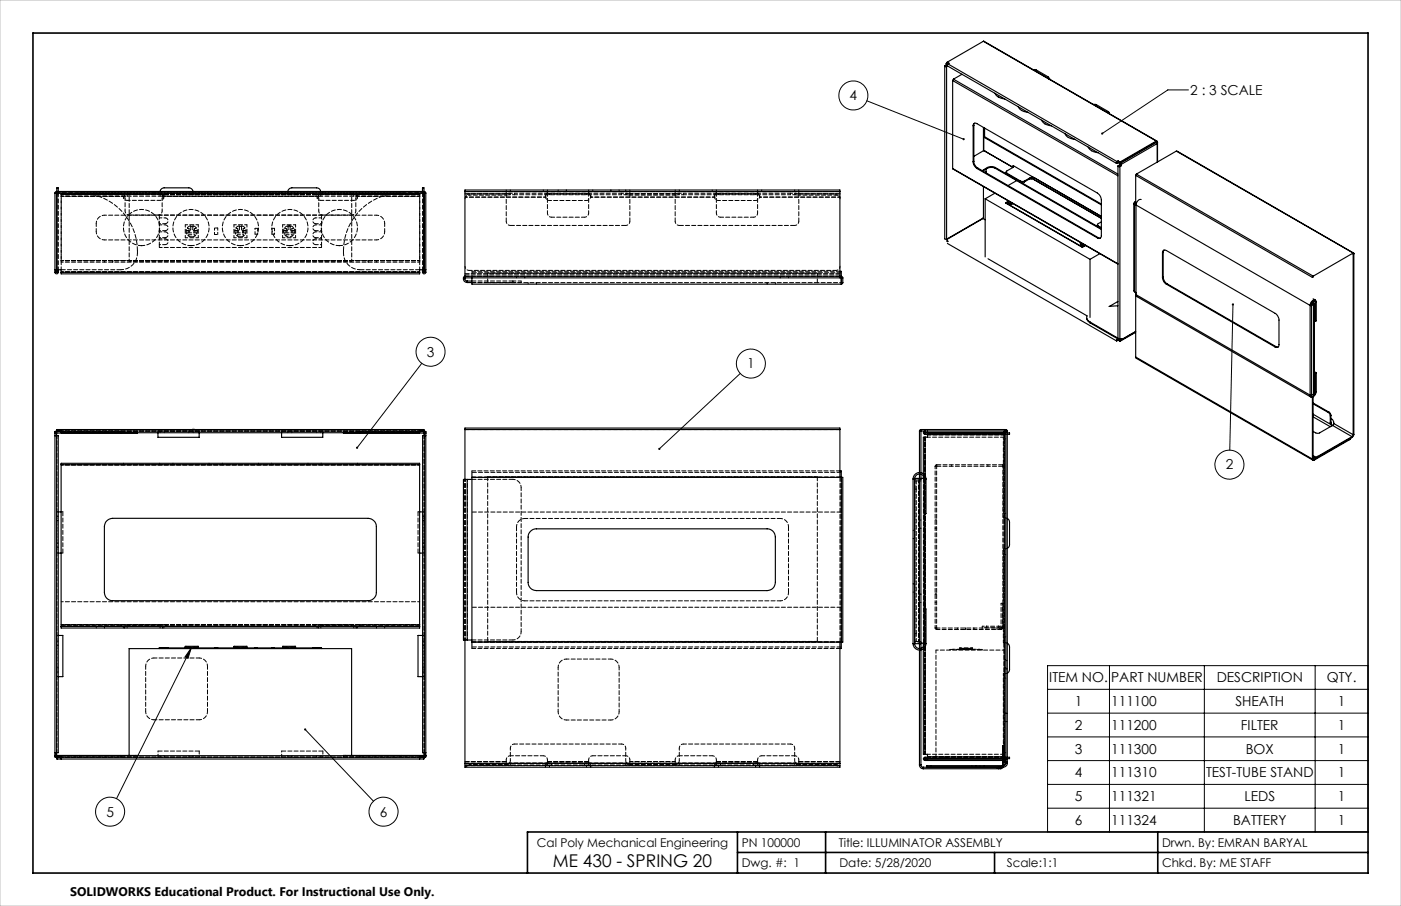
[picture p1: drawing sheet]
<svg xmlns="http://www.w3.org/2000/svg" width="432mm" height="279mm" viewBox="0 0 432 279" stroke-linecap="round" stroke-linejoin="round" font-family="sans-serif">
<g fill="none" stroke="#000" stroke-width=".31">
<path d="M267.2 31.1l29.8 11.8M366.3 27.7h-6.4l-20.2 13.5M380 93.9l-1 44.9M130 112l-19.9 26.1M228.1 115.2l-24.9 23.2M58.9 199.8l-.9 3.2-1-.4zM58.9 199.8l-23 46.5M322.9 205.3h98.7v51.2h-98.7zM322.9 212.6h98.7M322.9 219.9h98.7M341.9 205.3v51.2M371.2 205.3v51.2"/>
<path d="M405.3 205.3v51.2M94.1 225l21 22.1M322.9 227.3h98.7M322.9 234.6h98.7M322.9 241.9h98.7M322.9 249.2h98.7"/>
<circle cx="263" cy="29.4" r="4.5"/>
<circle cx="132.7" cy="108.5" r="4.5"/>
<circle cx="231.4" cy="112.1" r="4.5"/>
<circle cx="378.9" cy="143.3" r="4.5"/>
<circle cx="33.9" cy="250.3" r="4.5"/>
<circle cx="118.2" cy="250.3" r="4.5"/>
</g>
<path d="M0 0h431.8v279.4h-431.8zM59.1 132.5h1M59.3 132.1l.7 .7M59.6 131.9v1.1M60 132.1l-.7 .7" fill="none" stroke="#c0c0c0" stroke-width=".31"/>
<path d="M10.2 10.2h411.4v259h-411.4zM227.3 256.6v12.6M254.5 256.6v12.6M356.8 256.6v12.6M421.6 256.6h-259v12.6M227.3 262.9h194.3M306.5 262.9v6.3" fill="none" stroke="#000" stroke-width=".5"/>
<path d="M339.4 41v.4l.3-.2-.3 .2a.34 .34 0 0 0 .5 0 .34 .34 0 0 0 0-.5 .34 .34 0 0 0-.5 .1zM296.8 42.7v.5l.5-.1-.3-.2 .3 .1-.1-.3zM379.8 93.6a.33 .33 0 0 0 0 .6 .33 .33 0 0 0 .5-.2 .33 .33 0 0 0-.3-.4v.3v-.3zM203 138.1v.6l.2-.3-.2 .3a.35 .35 0 0 0 .4 0 .35 .35 0 0 0 .1-.5 .35 .35 0 0 0-.5-.1zM109.8 137.8l.1 .6 .2-.3-.2 .3a.34 .34 0 0 0 .4-.1 .34 .34 0 0 0 0-.5 .34 .34 0 0 0-.5 0zM93.8 224.8a.34 .34 0 0 0 .2 .5 .34 .34 0 0 0 .4-.4 .34 .34 0 0 0-.5-.3l.2 .4zM58.9 199.8l-.9 3.2-1-.4z" fill="#000"/>
<g fill="none" stroke="#000" stroke-width=".35">
<path d="M291.6 19.6l.3 .2M291.6 19.6v.4M291.9 19.5l-.3 .1M291.9 19.7v.1M291.9 19.5l.3 .2M291.9 19.5v.7M291.9 19.7l.1 .1M291.9 19.3l-.2 .2M291.9 19.2l.6 .3-.3 .2M291.9 19.2v.2M291.9 19.4l.4 .2M292 19.4l-.1 .1"/>
<path d="M292.2 19.7l-.2 .6M292.2 19.7l52 30.1M303.1 12.7l53.5 30.8M303.1 12.7l-11.2 6.5M303.1 12.7l53.3 30.8M291.2 20.4v53.3l.5 .1M291.3 20.2v.3h.4M291.3 20.2l.2 .2M291.5 20.4h.1M291.5 20.4l.2 .1M291.6 20l.3 .2M291.6 20l-.3 .2"/>
<path d="M291.7 20.5v53.3M291.9 20.2l-.4 .2M292 20.3l52.1 30.1M292.1 20.4l-.4 .1M293.6 24.8v27.2M293.6 24.8l51 29.4M293.9 24.4l-.3 .4M293.9 24.4l50.7 29.3M296.5 22.9l-2.6 1.5M299.9 38.8a.7 .7 0 0 1 .4-.8 .7 .7 0 0 1 .8 .1l37.1 21.4a2.75 2.75 0 0 1 1.2 2.1v11.1a.72 .72 0 0 1-.3 .8 .72 .72 0 0 1-.9-.1M299.9 38.8v11.1M300.1 38.7l-.2 .1"/>
<path d="M300.1 38.7v11M300.4 38l-.3 .7M303.1 39.3v7.2M303.5 39.5v2.7M306.7 28.8a3.3 3.3 0 0 0 3 1.7M313.8 32.9a3.4 3.4 0 0 0 3.1 1.8M318.4 21.5h.9l3.7 2.2 .3 .2-.2 .3M321 37.1l.2 .4a3.6 3.6 0 0 0 2.9 1.3M323.3 24.3h.1M323.3 24v.3M337 32.2h.9l3.7 2.2 .2 .2-.1 .4M341.8 34.7v.3"/>
<path d="M16.9 59.5v24.5M16.9 59.5h114.3M17.4 59.5h.2M17.4 59.5h.1M17.4 59.1l.2 .4M17.4 59.1l-.5 .4M17.4 59.1v24.9M17.4 59.1h113.4M17.5 59.5h.1M17.5 59.1v-1.2h.5v1.2M17.6 59.5v23.7M49.3 59.1a1.36 1.36 0 0 1 1.3-1.2h7.6a1.28 1.28 0 0 1 1.3 1.2"/>
<path d="M88.7 59.1a1.36 1.36 0 0 1 1.3-1.2h7.6a1.28 1.28 0 0 1 1.2 1.2M130.2 59.1v-1.2h.5v1.2M130.6 59.5h.2M130.6 59.5v23.7M130.7 59.5h.1M130.8 59.1l-.2 .4M130.8 59.1l.4 .4M130.8 59.5h.1M130.8 59.1v24.9M131.2 59.5v24.5M143.3 59.1v-.5h115.6v.5M143.3 59.1v26.1"/>
<path d="M143.3 59.1h115.6M258.9 59.1v26.1M293.6 52l51 29.5M293.6 52l51 29.4M299.9 49.9a2.59 2.59 0 0 0 1.2 2.1M300.1 49.7a2.61 2.61 0 0 0 1.2 2.1M300.1 49.7l-.2 .2M301.1 52l37.1 21.4M301.3 51.8l-.2 .2M301.3 51.8l37.2 21.5M303.1 57.5v9.7l-11.4 6.6M303.1 52.4l-.3 .3"/>
<path d="M303.1 52.4v.2M303.1 52.6l-.2 .1M303.2 46.4h.1M303.2 46.4l-3.1 1.8M303.2 42.3l36.2 20.9M303.2 42.3v4.1M303.2 42.3l.2-.1 36 20.7M303.2 46.4l9 5.2M303.9 52.8l-.2 .4M303.9 52.1v1.2M304.3 51.6a2.69 2.69 0 0 1 2.4 0M304.3 51.9a2.69 2.69 0 0 1 2.4 0"/>
<path d="M304.3 51.6l-1.2 .8M304.3 51.6v.3M304.3 51.9l-1.2 .7M306.6 59.6l-3 1.7M306.7 51.6l32.7 18.9M306.7 51.6v.3M306.7 51.9l32.7 18.9M310.1 53.1l.2 .6v-.3M310.3 53.4a.38 .38 0 0 1-.2-.3 .38 .38 0 0 1 .2-.4l1.9-1.1v-.6l6.4 3.8M310.3 53.4l4.2 2.4M313.3 55.7l-2.6 1.5M314.5 55.8h1.2"/>
<path d="M314.5 55.8a.79 .79 0 0 0 1.2 .3M315.7 55.8v.3M317.5 54.8l-1.8 1M317.5 54.8v.2M317.5 55l-1.8 1.1M317.9 55l-.1 .2h-.5M317.9 54.9v.1M317.9 55l21.5 12.3M318.6 54.8h-1.1M318.6 55h-1.1M318.6 54.8h.1M318.6 54.8v.2"/>
<path d="M318.7 54.8l.2 .1-.3 .1M318.7 54.8l20.7 11.9M328.2 41.2a3.3 3.3 0 0 0 3.1 1.8M335.4 45.4l1 1.1 2 .6M344.2 49.8l-.2 .3 .2 .2M344.2 50.1h.1M344.2 49.8v.5M344.5 49.9l.8 .4M344.6 51.2v53.3l.6 .1M344.6 50.2l.7 .4M344.6 49.6l.6 .4M344.6 49.6l-.4 .2"/>
<path d="M344.6 49.6v.2M344.6 49.8l.6 .4M344.6 49.8l-.4 .3M344.7 51.1v.3h.5M344.7 51.1l.5 .3M344.9 51.2h.1M344.9 50l-.7 .3M345.2 51.4v53.2M345.2 50v.2M345.3 50.3l.2 .4M345.3 51l-.4 .2M345.3 50.6h.1"/>
<path d="M345.3 50.6l.2 .1M345.3 50.3v.7M345.3 51l.2 .2M345.3 50.7l-.6 .4M345.5 50.7v.5M345.5 51.2l-.3 .2M350 54.1l54.5 31.4M350 54.1v8.9M350.2 53.7l-.2 .4M350.2 53.7l12.3-7.1 54.6 31.4M350.2 53.7l54.5 31.5M356.3 43.8l.1 .1"/>
<path d="M356.4 43.5l.3 .2M356.4 43.7v.1M356.4 43.5l-11.2 6.5M356.4 43.5v.2M356.4 43.7l-11.2 6.5M356.4 43.9h.1M356.4 43.9l.3 .4-11.2 6.4M356.4 43.8v.1M356.4 43.9l-11.1 6.4M356.4 43.9l.3 .1M356.7 43.7v.3M356.7 43.7l-.3 .1"/>
<path d="M356.7 44v6M356.8 43.9v6.1M362.7 46.6l54.5 31.4M291.7 73.8h.2M291.9 73.7v.1M291.9 74.2l.4 .2M291.9 74.2l.2 .4M292 75.1l52.2 30M292 74.2h-.1M303 67.4l-11.1 6.4M303 67.2l.6 .6M303.6 61.3l32.4 18.7"/>
<path d="M303.6 61.3v17.9M304.5 79.8l30.5 17.7a1.47 1.47 0 0 0 1 1.8M310 62.5l23.6 13.8M310 62.5l23.6 13.7M310.4 62.3l-.4 .2M310.4 62.3l.9 .5M310.4 62.3h.1M310.9 62l-.5 .3M311.3 62.8h.1M312.2 62.8h-.9M333 75.2h.1M333 75.2l.2 .2"/>
<path d="M333.2 75.4h.1M333.2 75.4l.8 .5M333.2 74.9l-.2 .3 .2 .2M333.6 76.2v.1M334 75.9h.1M334 75.9l-.4 .3M334.5 75.6l-.5 .3M334.6 75.7l-1 .6M336 80v17.9M338.2 69.3l.3 .6M338.5 73.3l.7 .1M338.5 73.3l-.3 .1"/>
<path d="M338.5 69.7l.9 .5M338.5 69.7v.2M338.5 69.9l.9 .5M338.9 78.2l-2.9 1.8M339.4 68.4l-.9 .6a.38 .38 0 0 0-.3 .3 .38 .38 0 0 0 .3 .4M349.5 62.7v27.1l.2 .2M349.7 62.4l-.2 .2 .2 .4M349.7 63v27M349.7 63l.4 .3M349.7 62.4l.2 .1M349.8 62.3l-.1 .1M349.8 62.3l.2 .1"/>
<path d="M349.9 62.5v.4M349.9 62.9l-.2 .1M349.9 62.9l.2 .1M350 62.4h.1M350 62.4l-.1 .1M350 62.4v.6M350 62.3h-.2M350.1 63.2l53.7 31M350.1 63.2v27.7M351.7 61.5a1.62 1.62 0 0 0-1.6 1.7M358.3 78a.74 .74 0 0 1 .3-.8 .74 .74 0 0 1 .9 .1l33.5 19.3a2.61 2.61 0 0 1 1.2 2.1v7.6a.74 .74 0 0 1-.4 .8 .74 .74 0 0 1-.8-.1M358.3 78v7.5"/>
<path d="M358.5 77.8l-.2 .2M358.5 77.8v7.6M358.7 77.1l-.2 .7M417.1 78l.2 .2M417.1 78.3h.1M417.1 78l-12.4 7.2M417.1 78v56.1M417.3 78.2l-.2 .1M417.3 78.2v55.7M16.9 83.2h1.9v.8M16.9 84a.51 .51 0 0 0 .5 .5 .51 .51 0 0 0 .6-.5M16.9 84h.5"/>
<path d="M17.4 84h.1M17.5 84h.5M17.5 83.2v.8M18 83.2v.8M18.8 84v.5h110.5v-.5M18.8 84h110.5M130.2 84a.51 .51 0 0 0 .5 .5 .51 .51 0 0 0 .5-.5M130.2 83.2v.8M130.2 84h.5M130.7 84h.1M130.7 83.2v.8M130.8 84h.4"/>
<path d="M131.2 83.2h-1.9v.8M142.8 85.9a1.15 1.15 0 0 0 1.2 1.2M142.8 85.7v.2M142.8 85.7h.5M142.8 85.9h.5M143.3 85.2v.5M143.3 85.9l.1 .5 .6 .3M143.3 85.2l-.5 .5M143.3 85.7h.1M143.3 85.7v.2M143.3 85.2h115.6M144 86.7v.4"/>
<path d="M144 87.1h1.5M144 86.7h1.5M145.5 85.7v1.9h113.8M258.9 85.2v.5h-115.6M258.9 83.7h.4v3.9M259.3 87.2h.1M259.3 85.2l.5 .5M259.3 85.7h.1M259.3 85.7v1.5M259.3 87.2h.5M259.3 85.7h.5M259.8 87.2l-.5 .4"/>
<path d="M259.8 85.7v1.5M334.9 98.2l.3 .7 .8 .7M336 99.3v.3M336 99.6l9.3 5.4M336 99.3l8.6 5M344.6 94.3l-2.8 .2M344.6 93l-2.7 1.5M349.7 90l.4 .3M350 90.2v19.9M350.1 90.9l.3 .6 53.6 30.9M350.1 90.9l53.7 30.9M358.3 85.5a2.61 2.61 0 0 0 1.2 2.1"/>
<path d="M358.5 85.4a2.75 2.75 0 0 0 1.2 2.1M358.5 85.4l-.2 .1M359.5 87.6l33.5 19.4M359.7 87.5l-.2 .1M359.7 87.5l33.5 19.4M403.8 94.2h.4M403.8 94.2v27.6M404 94.1h.1M404 94.1l-.2 .1M404 94.1l.2 .1M404.2 94.2v27.6M404.5 93v.6"/>
<path d="M404.5 93.6l.2 .1M404.7 92.1l.7 .4M404.7 85.4l-.2 .1M404.7 93.7h.1M404.7 93.4l-.2 .2M404.7 93.7l-.7 .4M404.7 93.7l.2 .1M404.7 93.4l.2 .2M404.7 85.2l-.2 .3M404.7 85.2v.2M404.9 93.6v.2M404.9 93.6l-.2 .1"/>
<path d="M404.9 93.8l-.7 .4M404.9 93.8v27.7M405 93.7l-.1 27.8M405 98.8l.4 .3M405.4 93.2l-.2-.4a1.2 1.2 0 0 0-1.2 1.3M405.4 93.2l-.7-.4v.6M405.4 93.2v5.9M405.7 93.1l-.3-.6a1.62 1.62 0 0 0-1.6 1.7M405.7 93.1l-.3 .1M405.7 93.1v5.9l-.3 .1M344.2 104.8h.1M344.2 104.8v.3"/>
<path d="M344.6 104.7v.2M344.6 104.7l.6 .3M344.6 104.7l-.4 .1M344.6 104.9l.6 .3M344.6 104.9l-.4 .2M345.1 104.6l.4 .2M345.2 104.6l.3-.2v.4M345.2 105v.2M345.3 104.5v.5M345.3 105h-.1M345.5 104.8l-.2 .2M350 110.1l.2 .4 54.5 31.4"/>
<path d="M350 102.3l-4.6 2.7M350 102.5l-4.8 2.7M350 110.1l54.5 31.5M350 102.2l-4.5 2.6M393.2 106.9l.7 .1M393.2 106.9l-.2 .1M405 114.8l.4 .3M405 114.6l.7 .3M405.4 115.1v5.8M405.7 114.9v5.9M405.7 114.9l-.3 .2M16.9 134.4h1.1v97.7h-1.1"/>
<path d="M16.9 133.1v100.3M16.9 133.1h1.9M17.4 133.6h.1M17.4 132.9l-.5 .7h20.4M17.4 132.9l-.5 .2M17.4 132.9v1.5M17.4 132.9h1.4M17.6 132.5l-.2 .4M17.6 132.5h113M18.8 132.5v1h110.5v-1M37.3 133.5v.1M42.3 133.5l-5 .1"/>
<path d="M48.7 133.5v1.4h12.7v-1.4M86.8 133.5v1.4h12.7v-1.4M105.8 133.5l5.1 .1M110.9 133.5v.1M129.3 133.1h1.9M129.3 132.9h1.5M130.6 132.5l.2 .4M130.8 133.6h.1M130.8 132.9l.4 .7h-20.3M130.8 132.9l.4 .2M130.8 132.9v1.5M131.2 134.4h-1v97.7h1"/>
<path d="M131.2 133.1v100.3M143.3 132.5v-.5h115.6v.5M143.3 132.5h115.6M143.3 132.5v15.3M258.9 132.5v14.7M283.4 133h27M283.4 133v12.7M283.8 132.5l-.4 .5M283.8 132.5h26.2M283.8 132.5v13.3M285.1 134.8h-.5v11.3M285.1 133.4v-.5a.51 .51 0 0 0-.5 .5 .51 .51 0 0 0 .5 .5"/>
<path d="M285.1 133.4v.1M285.1 133.4h24.4M285.1 133.5v.4M285.1 134.8v11.8M285.1 133.9h.8M285.9 134.1v.7h-.8M285.9 134.1h23.6M285.9 132.9v.5M309.2 133.5v.1M309.5 133.6h-23.6v.5M309.5 133.4v.2M309.5 133.4v-.5l.5 .5"/>
<path d="M309.5 133.6v100.3M310 133.4l-.5 .2M310 132.5l.4 .5M310 133.4l-24.9 .1M310 132.5v102.9M310.4 133.5h.8v.4h-.8M310.4 133v102.4M403.8 121.8h.4M404.5 122.5v19.1M404.7 128.3v-.6l5.4 3.2M404.7 122.4v19M404.7 124.5l4.7 2.7"/>
<path d="M404.7 124.3l4.9 2.8M404.7 128h.1M404.7 128.6l5.3 3M404.9 121.5l-.7 .3M405 120.7l.4 .2M405.4 120.9l-.2 .7-.5 .5-.5 .1-.2-.3M405.7 120.8l-.3 .9a.99 .99 0 0 1-1.5 .5l-.1-.4M405.7 120.8l-.3 .1M409.4 127.2l.6 1.1M409.6 127.1l.6 1M409.6 127.1l-.2 .1M410 130.3l.1 .6"/>
<path d="M410 128.3v2M410.1 130.9l.4 .4M410.2 129.1l.6 .5 .3 1M410.2 130.2l.2 .5M410.2 128.1l-.2 .2M410.2 130.2l-.2 .1M410.2 128.1v2.1M410.4 130.7l.2 .6M410.4 130.7l-.3 .2M410.7 131.2l-4.1 2.4h-.9l-1-.6M410.7 131.2l6 3.5M411.1 130.6l-.4 .6"/>
<path d="M411.1 130.6l6 3.5M416 135.3l-10.9 6.3M416 135.3v.3M416 135.6l-10.9 6.3M416.1 135.2l-.1 .1M416.2 135.4l-.2 .2M416.2 135.1v.3M416.3 135.1l-.1 .3M416.7 134.7l-10.5 6M416.7 134.7v.2M416.7 134.9l-10.5 6.1M417.1 134.1l-.4 .6"/>
<path d="M417.3 133.9l-.6 1M417.3 133.9l-.2 .2M18 157.9h.8M18.8 143.3v-.4h110.5v.4M18.8 143.3h110.5M18.8 143.3v49.9M129.3 143.3v49.9M129.3 157.9h.9M144 147.8h-1.2v49.6h1.2M144 147.8v49.6M144 147.8h1.5M145.5 145.2v2"/>
<path d="M145.5 147.2h113.8M145.5 147.2v50.8M258.9 145.2h.4v2M259.3 147.2h.5v50.8h-.5M259.3 147.2v50.8M281.4 147.7h.5M281.4 147.7a1.99 1.99 0 0 1 2-2 1.99 1.99 0 0 1 2 2M281.4 147.7v50.8M281.9 147.7a1.53 1.53 0 0 1 1.5-1.5 1.53 1.53 0 0 1 1.5 1.5M281.9 147.5h1.5M281.9 147.7v50.8M281.9 147.7h1.5"/>
<path d="M283.4 147.7h.4M283.4 147.7v50.8M283.4 146.2v1.5M283.8 147.5h1v50.8h-1M283.8 146.2v53.8M284.6 146.8v.7M284.9 147.7h.5M284.9 147.7v10.7h.5v-10.7M285.1 158.4v29.4M310.4 159.9l.5 .4 .3 .7v7l-.3 .7-.5 .4M404.5 141.6l.1 .3h.5M404.7 141.4l.1 .3 .3-.1"/>
<path d="M404.7 141.4l-.2 .2M404.7 140.6l.3 .1M404.7 140.8l.3 .2M404.7 141.4l.4 .2M405 140.7h1.2M405 141h1.2M405 140.7v.3M405.1 141.6v.3M406.2 140.7v.3M18 170.6h.8M32.9 160.6l.9-.5 .9-.3h78.8a2.59 2.59 0 0 1 2.5 2.6v20.3a2.53 2.53 0 0 1-2.5 2.5h-78.8a2.53 2.53 0 0 1-2.5-2.5v-20.3l.2-1zM129.3 170.6h.9"/>
<path d="M163.5 163.8l.8-.5 1-.2h71.1a2.53 2.53 0 0 1 2.6 2.5v14a2.53 2.53 0 0 1-2.6 2.5h-71.1a2.53 2.53 0 0 1-2.5-2.5v-14l.1-1zM18 196h1.4v12.7h-1.4M18.8 193.2v.5h110.5v-.5M18.8 193.2h110.5M50.9 199.8h.9M50.9 199.8h.1M51.8 199.8h.1M57.1 199.8v-.5h4v.5M66.1 199.8h.1M67.1 199.8h.1M72.1 199.8v-.5h4v.5M78.6 199.8h.1"/>
<path d="M79.4 199.8h.1M83.8 199.8h.1M84.6 199.8h.1M87.1 199.8v-.5h4v.5M96.4 199.8h.9M96.4 199.8h.1M97.3 199.8h.1M130.2 196h-1.4v12.7h1.4M143.3 197.4v38M144 197.4h1.5M145.5 198v2M145.5 198h113.8"/>
<path d="M258.9 198v37.4M259.3 198v2h-.4M281.4 198.5h.5M281.4 198.5a1.99 1.99 0 0 0 2 2 1.99 1.99 0 0 0 2-2M281.9 198.5a1.53 1.53 0 0 0 1.5 1.5 1.53 1.53 0 0 0 1.5-1.5M281.9 198.5h1.5M283.4 198.5h.4M283.4 198.5v1.5M284.6 198.3v1.2M284.9 198.5h.5M284.9 198.5v-10.7h.5v10.7M285.1 199.5v33.1"/>
<path d="M310.4 198.4l.5 .4 .3 .7v7l-.3 .7-.5 .4M49.1 200v-.2h50v.2M283.4 200.5v35.4M283.8 200.4v35.5M284.6 200.1v32.5h.5M16.9 233.4l.5 .2M16.9 233.4h1.9M17.4 232.1v1.5M17.4 233.6l.2 .5M17.4 233.6h.2M17.4 233.6h1.4M17.6 234.1h113"/>
<path d="M17.6 233.6h1.2M17.6 233.6v.5M18.8 234.1v-1.1h110.5v1.1M37.3 233h4.4M37.3 233l-20.4-.1 .5 .7M37.3 233h.1M39.8 233v-33h68.6v33M106.5 233h4.4M110.9 233l20.3-.1-.4 .7M110.9 233h.1M129.3 233.4h1.9M129.3 233.6h1.3"/>
<path d="M129.3 233.6h1.5M130.6 233.6v.5M130.8 233.6l-.2 .5M130.8 233.6h-.2M130.8 232.1v1.5M131.2 233.4l-.4 .2M143.3 235.4v1.2h115.6v-1.2M143.3 235.4h115.6M283.4 235.9a1.2 1.2 0 0 0 1.2 1.2M283.4 235.9h.4M283.8 235.9l.4 .6 .4 .1M284.6 236.6h23.1"/>
<path d="M284.6 236.6v.5M284.6 237.1h23.1M285.1 234v.1M285.1 233.5a.5 .5 0 0 0-.5 .5 .5 .5 0 0 0 .5 .5M285.1 234.1h23.9M285.1 233.5h.8M285.1 234h23.9M285.1 232.6h.8v.8M285.1 234.5h23.9M285.1 233.5v.5M285.1 234.1v.4M285.9 233.4v.5"/>
<path d="M285.9 234.1v.4M285.9 233.4h23.1M286.9 236.1h-1.3v.5h1.3M286.9 236.6h22.3M286.9 236.1v.5M286.9 236.1h22.3M307.7 236.6h.6M307.7 237.1h.6M307.7 236.6v.5M308.3 236.6v.5M308.5 236.6h-.2M309 235v.9"/>
<path d="M309 231.2v-1.3h.5v1.3M309 235.9h.5M309 235.9l-.1 .2M309 235h.5M309 231.2h.5M309 231.2v3.8M309.2 236.5l-.5 .5-.4 .1M309.2 236.1v.5M309.5 235v.9M309.5 234.1h.5M309.5 233.9h.1M309.5 234.5h.1"/>
<path d="M309.5 235.9l-.1 .2M309.5 231.2v3.8M309.5 233.4h.1M309.5 233.9l.5 .2M309.5 233.9v.2M309.5 234.1h.1M309.5 234.1v.4M310 234.1l-.5 .4M310 235.4l-.1 .4-.7 .3M310 235.4h.4M310.4 233.5h.8v.5h-.8M310.4 235.4a1.2 1.2 0 0 1-1.2 1.2"/>
</g>
<g fill="none" stroke="#000" stroke-width=".31" stroke-dasharray="1.3 .6" stroke-dashoffset=".3">
<path d="M88.7 59.8h-29.2M130.6 59.5h-113M158.6 59.6h33M194.1 59.8h14M208.1 59.8h-14M243.7 59.6h-33.1M29.7 71.4v-2.5M39.2 61.8h10.1M98.9 61.8h10.1M118.6 68.9v2.5M158.6 60.1h33M180.2 67h-10.2"/>
<path d="M194.1 60.2h14M222.1 67h10.1M243.7 60.1h-33.1M158.1 86.7h2.5M160.6 87.1h-2.5M251.9 87.2h-101.6M251.9 84.2h-101.6M257.6 83.4h-113M130.7 134.3v97.8M130.8 134.3v97.8M285.1 134.8v97.8M240.5 159.9h-78.8"/>
<path d="M251.9 147h-101.6M281.9 150.9v-2.6M282.4 148.3v2.6M39.2 192.9h10.1M109 192.9h-10.1M150.3 197.8h101.6M160.6 194.8v-44.4M161.7 185.3h78.8M281.9 197.8v-2.5M281.9 195.3v-44.4M282.4 195.3v2.5M282.4 195.3v-44.4"/>
<path d="M308.5 193.7h-19.8M308.5 194.1h-19.8M44.9 205.5v13.9M61.4 202.9h-14M64 219.4v-13.9M288.5 200.5v33M17.4 232.1v-97.8M17.5 232.1v-97.8M41.7 232.9h.7M47.4 222h14M105.9 232.9h.6M158.6 229.5h33"/>
<path d="M167.5 233.1h-10.2M192.9 233.1h-10.2M194.1 235.8h14M194.1 236h14M208.1 234.9h-14M209.4 233.1h10.1M234.8 233.1h10.1M243.7 229.5h-33.1M257.6 235.6h-113M257.6 236.1h-113M285.1 232.6v-97.8"/>
</g>
<g fill="none" stroke="#000" stroke-width=".31" stroke-dasharray="1.3 .6">
<path d="M17.4 59.5h.1M17.5 59.1v.4M17.5 59.8h.5M17.5 59.8v-.3M17.5 59.5v-.3M17.5 59.2v-.1M17.5 59.2h.5M18 59.2h-.5M18 59.8v-.6M18 59.1v.1M18.9 60v-.5M18.9 60v20.4"/>
<path d="M18.9 59.6h18.4M18.9 60h18.4M19.4 59.1v.4M24.6 59.5h-7M37.3 59.6l.2 .4M37.3 60h.2M37.3 59.6v.4M37.5 60h.1M44.9 59.1v.4M47.4 59.5v-.4M47.4 59.1v.4M48.7 59.1v.4"/>
<path d="M49.3 59.2v.6M49.4 59.1l-.1 .1M51 60l.2-.4M51 60h.2M51 60h.1M51.2 59.6v.4M59.5 59.2v-.1M59.5 59.8v-.6M61.4 59.1v.4M63.9 59.5v-.4M86.8 59.1v.4M88.7 59.2v.6"/>
<path d="M88.7 59.1v.1M97 59.6l.2 .4M97 60h.2M97 59.6v.4M97.2 60h.1M98.9 59.2v-.1M98.9 59.8v-.6M99.5 59.1v.4M110.7 60l.2-.4M110.7 60h.2M110.7 60h.1M110.9 59.6h18.5"/>
<path d="M110.9 60h18.5M110.9 59.6v.4M123.6 59.5a17.8 17.8 0 0 0-17.7 17.8M128.8 59.1v.4M129.4 59.5v.5M130.2 59.8v-.6M130.2 59.2v-.1M130.2 59.2h.5M130.6 59.5h-7M130.7 59.8h-.5M130.7 59.2h-.5M130.7 59.8v-.3"/>
<path d="M130.7 59.5v-.3M130.7 59.1v.1M130.8 59.1v.4M130.8 59.5h.1M143.3 59.1h115.6M156 58.6v.5M156 59.8h-12.7M157 59.6h.3M157.3 59.1v-.5M158.6 59.6v.5M167.5 58.6v.5M168.5 59.6v.5"/>
<path d="M168.7 59.1v-.5M172 58.6v.5M174.6 59.1v-.5M174.6 58.6v.5M180.8 59.6v.5M181.4 58.6v.5M181.4 59.8h-12.7M182.7 59.1v-.5M188.3 58.6v.5M188.3 59.1v-.5M190.8 59.1v-.5M192.9 59.6v.5"/>
<path d="M192.9 58.6v.5M192.9 59.6h.3M193.2 59.6v.5M194.1 59.1v-.5M208.1 58.6v.5M209 59.6h.4M209.4 59.1v-.5M210.6 59.6v.5M219.5 58.6v.5M220.6 59.6v.5M220.8 59.1v-.5M232.9 59.6v.5"/>
<path d="M233.5 58.6v.5M233.5 59.8h-12.7M234.8 59.1v-.5M244.9 59.6v.5M244.9 58.6v.5M244.9 59.6h.3M245.2 59.6v.5M246.2 59.1v-.5M258.9 59.1h-115.6M258.9 59.8h-12.7M38 61l.4-.5M38.4 60.5h.1"/>
<path d="M38.4 60.5v-.4M38.4 60.1v.4M39.2 60.5v-.4M42.4 77.3a17.8 17.8 0 0 0-17.8-17.8M48.7 66.3h-8.9M49.1 69v.3M49.1 71.1v.4M49.1 73.3v.3M49.3 60.1v.4M50.1 60.5v-.4M50.1 60.1v.4M50.1 60.5h.1"/>
<path d="M50.1 60.5l.4 .5M57.6 71.8h.5M57.6 72.2v-.4M57.8 70.5v-.4M58.1 71.8v-.6M58.2 72.4v.4M58.3 71.1v-.6M58.3 70.5h-.5M58.4 71.2v.6M58.6 69.8l.2 .2M58.8 70.8l-.4 .4M59.4 70l.2-.2"/>
<path d="M59.8 71.2l-.4-.4M59.8 71.8v-.6M59.9 70.5v.6M60.1 72.8v-.4M60.1 71.8h.5M60.1 71.2v.6M60.4 70.1v.4M60.4 70.5h-.5M60.6 71.8v.4M72.6 71.8h.5M72.6 72.2v-.4M72.8 70.5v-.4"/>
<path d="M73.1 71.8v-.6M73.2 72.4v.4M73.3 70.5h-.5M73.3 71.1v-.6M73.4 71.2v.6M73.6 69.8l.2 .2M73.8 70.8l-.4 .4M74.4 70l.2-.2M74.8 71.8v-.6M74.8 71.2l-.4-.4M74.9 70.5v.6M75.1 72.8v-.4"/>
<path d="M75.1 71.8h.5M75.1 71.2v.6M75.4 70.5h-.5M75.4 70.1v.4M75.6 71.8v.4M87.6 71.8h.5M87.6 72.2v-.4M87.8 70.5v-.4M88.1 71.8v-.6M88.2 72.4v.4M88.3 71.1v-.6M88.3 70.5h-.5"/>
<path d="M88.4 71.2v.6M88.6 69.8l.2 .2M88.8 70.8l-.4 .4M89.4 70l.2-.2M89.8 71.2l-.4-.4M89.8 71.8v-.6M89.9 70.5v.6M90.1 72.8v-.4M90.1 71.8h.5M90.1 71.2v.6M90.4 70.1v.4M90.4 70.5h-.5"/>
<path d="M90.6 71.8v.4M97.7 61l.4-.5M98.1 60.5h.1M98.1 60.5v-.4M98.1 60.1v.4M98.9 60.5v-.4M99.1 73.6v-.3M99.1 71.5v-.4M99.1 69.3v-.3M99.5 66.3h8.9M109 60.1v.4M109.8 60.5v-.4"/>
<path d="M109.8 60.1v.4M109.8 60.5h.1M109.8 60.5l.4 .5M143.4 60.8h.1M143.4 60.8l-.1 .5M144.6 60.2v-.4M157 60.1v-.5M157.3 60.1v-.5M157.3 60.1h-.3M168.1 60.8h.1M169.4 60.1v-.5M181.7 60.1v-.5"/>
<path d="M182 60.8h.1M191.6 60.1v-.5M192.9 69.5h-35.6M193.2 60.1h-.3M209 60.1v-.5M209.4 60.1v-.5M209.4 60.1h-.4M209.4 69.5h35.5M220.2 60.8h.1M221.4 60.1v-.5M233.7 60.1v-.5M234.1 60.8h.1"/>
<path d="M243.7 60.1v-.5M245.2 60.1h-.3M257.6 60.2v-.4M258.8 60.8h.1M258.9 61.3l-.1-.5M17.4 83.9h-.4M17.5 83.9h.5M18.9 80.8v-.4M18.9 83.2h18.4M32.2 80.4v.4M34.7 80.8v-.4M34.7 80.4v.4"/>
<path d="M110.9 83.2h18.5M113.5 80.4v.4M113.5 80.8v-.4M116 80.8v-.4M129.4 80.4v.4M129.4 80.4v-20.4M130.7 83.9h-.5M130.8 83.9h.5M143.3 85.9h-.5M143.3 85.7h-.5M143.3 85.2h115.6M143.3 84.5h115.6"/>
<path d="M144 86.7v.4M158.1 87.1v-.4M158.1 86.7v.4M159.2 85.2v.5M160.6 86.7v.4M161.7 85.7v-.5M161.7 85.2v.5M162.8 87.2v.4M165.3 87.6v-.4M165.3 87.2v.4M236.4 87.2v.4M236.4 87.6v-.4"/>
<path d="M239 87.6v-.4M240.5 85.2v.5M240.5 85.7v-.5M243 85.7v-.5M258.9 85.2h-115.6M259.3 85.2h-.4M259.3 85.7h-.4M259.3 87.1h.5M259.3 85.7h.5M17.4 133.1v.5M17.4 133.5v-.4M18.9 133.1h18.4"/>
<path d="M24.6 133.1v.4M37.3 133.1h5.1M37.3 133.4v-.3M42.4 133.1v.3M48.7 132.9v.5M49.3 133v.4M50.6 133.4v-.4M58.2 133v.4M59.5 133v.4M61.4 133.4v-.5M61.4 132.9h-12.7M86.8 132.9v.5"/>
<path d="M88.7 133v.4M90 133.4v-.4M97.6 133v.4M98.9 133v.4M99.5 132.9h-12.7M99.5 133.4v-.5M105.9 133.4v-.3M105.9 133.1h5M110.9 133.1h18.5M110.9 133.1v.3M123.6 133.5v-.4M130.8 133.5v-.4"/>
<path d="M130.8 133.1v.4M130.8 133.1v.5M143.3 132.4h115.6M143.3 132.5h115.6M258.9 132.5h-115.6M283.9 132.9h-.5M283.9 132.9v-.4M285.1 133.5v.4M285.1 133.4v-.5M291 134v-.4M291 133.6v.4M291.8 133.6v.4"/>
<path d="M291.8 134v-.4M309.3 133.6v.3M309.3 133.9h.6M309.5 133.5h.4M309.9 133.9v-.4M309.9 133.5h.6M309.9 133.5v.4M310 132.9v-.4M310 135.3h-.4M310 133.4h-.4M310 132.9h.5M310.5 133.9h-.6"/>
<path d="M17.5 157.8v12.7M17.5 159.2h.5M18 157.8h-.5M19.4 157.8h-.5M38 142.8v.5M49.2 143.3v-.5M53.3 142.8v.5M64.5 143.3v-.5M68.5 142.8v.5M79.7 143.3v-.5M83.8 142.8v.5M94.9 143.3v-.5"/>
<path d="M99 142.8v.5M110.2 143.3v-.5M128.8 157.8v12.7M129.4 157.8h-.6M130.7 159.2h-.5M130.8 157.8h-.6M150.3 147v50.8M259.3 147.2v50.8M259.3 147.2h-.4M259.3 157.9v-10.7M281.9 147.7v-.2M281.9 147.5h.1"/>
<path d="M281.9 147.7v50.8M281.9 148.3h.5M282.4 150.9h-.5M283.1 148.3h.3M283.4 147.5h.5M283.4 147.7v50.8M283.4 146.2v-.5M283.4 148.3h.1M283.4 148.3h.5M283.9 146.2v-.5M284.6 146.1v.6M284.6 147.5v50.8"/>
<path d="M285 147.7h.4M288.7 143.8h-.5M288.7 143.8v-.5M288.7 143.3h20.4M288.7 143.8h20.4M288.7 143.8h.1M293.3 143.3v.5M304.5 143.8v-.5M309.1 143.8v-.5M309.1 143.8h.5M309.1 143.8h.1M309.3 159.7h.6"/>
<path d="M310 158.3h-.4M310.5 159.9l-.6-.2M17.5 170.5h.5M17.5 168.8h.5M17.5 160.5h.5M18 167.5h-.5M18.9 170.5h.5M19.4 170.5v-12.7M128.8 170.5h.6M130.2 170.5h.6M130.2 160.5h.5M130.7 168.8h-.5"/>
<path d="M130.7 167.5h-.5M130.8 170.5v-12.7M159.2 162.4v20.4M281.4 166.1h.5M281.9 163.6h-.5M281.9 166.1h-.5M283.4 162.9h.5M283.9 160.4h-.5M283.9 162.9h-.5M288.2 162.9h.5M288.7 160.3h-.5M288.7 162.9h-.5"/>
<path d="M309.3 169.2h.6M309.9 169.2l.6-.1M310 171h-.4M17.5 195.9v12.7M17.5 197.7h.5M17.5 199h.5M18 195.9h-.5M18.9 193h18.4M18.9 192.6h18.4M29.7 193.2v.4M32.2 193.6v-.4M32.2 193.2v.4"/>
<path d="M37.3 192.6h.2M37.3 193l.2 .1M37.3 193v-.4M37.5 192.6v.5M38 193.2v.4M38.4 193.6v-.4M38.4 193.6l.1-.4M38.4 193.2h.1M38.5 193.2h.1M38.6 193.1v-.5M39.2 193.6v-.4M39.8 192.6v.5"/>
<path d="M48.7 193.1v-.5M48.7 192.6h-8.9M48.7 193.1h-8.9M49.3 193.2v.4M50 192.6v.5M50.1 193.2h.1M50.1 193.2v.4M50.5 193.6v-.4M50.9 199.7v.1M51 193.1v-.5M51 192.6h.3M51 193.1l.3-.1"/>
<path d="M51.3 193v-.4M57.4 199.5h.2M57.4 199.3v.2M57.4 199.5v.1M57.6 199.5v.1M57.6 199.6h.6M57.6 199.5h.6M57.6 199.6h-.2M57.8 199.5v.1M58.2 199.5v.1M58.2 199.5h.1M58.3 199.5v.1"/>
<path d="M58.5 199.5v.1M58.6 199.5v.1M58.8 199.5v.1M59.4 199.5v.1M59.6 199.5v.1M59.8 199.5v.1M59.9 199.5v.1M60.1 199.5v.1M60.1 199.6h.5M60.1 199.5h.1M60.1 199.5h.5M60.4 199.5v.1"/>
<path d="M60.6 199.5v.1M60.6 199.5h.3M60.8 199.5v.1M60.9 199.5v.1M60.9 199.6h-.3M60.9 199.5v-.2M72.4 199.5h.2M72.4 199.3v.2M72.4 199.5v.1M72.6 199.5v.1M72.6 199.6h.6M72.6 199.5h.6"/>
<path d="M72.6 199.6h-.2M72.8 199.5v.1M73.2 199.5v.1M73.2 199.5h.1M73.3 199.5v.1M73.5 199.5v.1M73.6 199.5v.1M73.8 199.5v.1M74.4 199.5v.1M74.6 199.5v.1M74.8 199.5v.1M74.9 199.5v.1"/>
<path d="M75.1 199.5v.1M75.1 199.6h.5M75.1 199.5h.1M75.1 199.5h.5M75.4 199.5v.1M75.6 199.5v.1M75.6 199.5h.3M75.8 199.5v.1M75.9 199.5v.1M75.9 199.6h-.3M75.9 199.5v-.2M87.4 199.5h.2"/>
<path d="M87.4 199.3v.2M87.4 199.5v.1M87.6 199.5v.1M87.6 199.6h.6M87.6 199.5h.6M87.6 199.6h-.2M87.8 199.5v.1M88.2 199.5v.1M88.2 199.5h.1M88.3 199.5v.1M88.5 199.5v.1M88.6 199.5v.1"/>
<path d="M88.8 199.5v.1M89.4 199.5v.1M89.6 199.5v.1M89.8 199.5v.1M89.9 199.5v.1M90.1 199.5v.1M90.1 199.6h.5M90.1 199.5h.1M90.1 199.5h.5M90.4 199.5v.1M90.6 199.5v.1M90.6 199.5h.3"/>
<path d="M90.8 199.5v.1M90.9 199.5v.1M90.9 199.6h-.3M90.9 199.5v-.2M97 192.6h.2M97 193l.2 .1M97 193v-.4M97.2 192.6v.5M97.3 199.7v.1M97.7 193.2v.4M98.1 193.6v-.4M98.1 193.2h.1"/>
<path d="M98.2 193.1v-.5M98.9 193.6v-.4M99.5 192.6v.5M99.5 192.6h8.9M99.5 193.1h8.9M108.4 193.1v-.5M109 193.2v.4M109.7 192.6v.5M109.8 193.2v.4M109.8 193.2h.1M110.2 193.6v-.4M110.7 193.1v-.5"/>
<path d="M110.7 192.6h.2M110.7 193.1l.2-.1M110.9 193v-.4M110.9 193h18.5M110.9 192.6h18.5M116 193.2v.4M116 193.6v-.4M118.6 193.6v-.4M130.2 199h.5M130.7 197.7h-.5M130.8 195.9h-.6M243 182.8v-20.4"/>
<path d="M251.9 197.8v-50.8M258.9 198v-50.8M259.3 198v-50.8M259.3 198h-.4M259.3 198v-10.7M281.4 182.6h.5M281.4 180.1h.5M281.9 198.5v-50.8M281.9 180.1h-.5M281.9 195.3h.5M282.4 197.8h-.5M283.4 198.5v-50.8"/>
<path d="M283.4 197.8h.1M283.4 197.8h-.3M283.4 185.8h.5M283.4 183.2h.5M283.4 197.8h.5M283.9 183.2h-.5M284.6 199.4v.7M285 198.5h.4M288.2 185.7h.5M288.2 183.2h.5M288.7 193.7h-.5M288.7 193.7h.1"/>
<path d="M288.7 183.2h-.5M288.7 193.7v.4M295.1 193.7v.4M295.7 199.8v.5M296 199.8v.2M297.6 194.1v-.4M297.6 193.7v.4M299.7 199.8v.5M300.2 193.7v.4M300.2 194.1v-.4M302.7 194.1v-.4M302.7 193.6v-.5"/>
<path d="M304 193.1v.5M304 193.6v-.5M307.3 193.7v.4M307.8 193.6v-.5M307.8 193.1v.5M308 194.1v-.4M308.5 194.1v-.4M308.5 193.7h.1M308.5 193.7v.4M309 193.7h-.5M309 186.1h-.5M309 193.4h-.5"/>
<path d="M309.1 193.6l.3-.2M309.1 193.1h.1M309.1 193.1h.5M309.3 198.2h.6M309.4 193.4l.2-.3M309.4 193.4l-.3-.3M309.6 193.1h-.5M310 196.4h-.4M310.5 198.3l-.6-.1M17.5 208.6h.5M17.5 207.2h.5M18 206h-.5"/>
<path d="M130.2 208.6h.6M130.7 207.2h-.5M130.7 206h-.5M130.8 208.6v-12.7M283.4 200.5v-.5M283.9 200.4v-.5M292.7 200.3v.2M293.6 200.2v.1M295.4 200.2v.1M295.4 200.3h.4M295.8 200.2v.1M296 200h.3"/>
<path d="M296.3 200v.1M296.3 200.1h.6M296.3 200h.4M296.7 200v.1M296.7 200.2v.1M296.8 200.2v.1M296.9 200v.1M297.2 200.1h-.3M297.2 200v.1M297.6 200.2v.1M297.6 200.3h.3M297.6 200.2h.3"/>
<path d="M297.9 200.1h.1M297.9 200v.1M297.9 200.1h-.7M297.9 200h.1M297.9 200.2v.1M298 200v.1M298.3 200v.1M298.6 200v.1M298.6 200.1h-.6M298.6 200.2v.1M298.7 200.2v.1M298.9 200v.1"/>
<path d="M298.9 200.1h.6M298.9 200.1h-.3M298.9 200h.2M299.1 200v.1M299.1 200h.1M299.2 200v.1M299.5 200.1v-.3M299.7 200.2v.1M299.7 200.3h.4M300.1 200.2v.1M301.9 200.2v.1M302.7 200.3v.2"/>
<path d="M309.3 207.7h.6M309.6 205.9h.4M309.6 219.9h.4M309.9 207.7l.6-.1M310 209.1h-.4M310 203.4h-.4M310 219.9h-.4M310 205.9h-.4M310 206.3h.5M310 220h.5M310.5 203.7h-.5M310.5 220h-.5"/>
<path d="M310.5 206.3h-.5M17.4 233.4v-.5M17.4 232.9v.5M24.6 232.9v.5M37.3 233.4h-18.4M37.3 233.4v-.4M39.8 232.9v.1M42.4 232.9v.5M42.4 233.4h-5.1M48.7 233.5h12.7M49.3 233.5v-.5M50.6 233.5v-.5"/>
<path d="M58.2 233v.5M59.5 233.5v-.5M61.4 231.6h-12.7M86.8 233.5h12.7M88.7 233.5v-.5M90 233.5v-.5M97.6 233v.5M98.9 233.5v-.5M99.5 231.6h-12.7M105.9 233.4v-.5M108.4 232.9v.1M110.9 233.4h-5"/>
<path d="M110.9 233v.4M123.6 233.4v-.5M129.4 233.4h-18.5M130.8 232.9v.5M130.8 233.4v-.5M143.3 236.1h115.6M143.3 235.4h115.6M143.4 236.6v-.5M144.6 235.6v.5M144.6 235.8v.2M156 235.6v.5M156 234.9h-12.7"/>
<path d="M156 234.9v-.6M157 235.4h.1M157.3 236.1v-.5M168.1 236.1v.4M168.1 236.6v-.5M168.5 235.4h.1M168.7 236.1v-.5M168.7 234.9v-.6M169.4 236.6v-.5M170 235.6v.5M180.2 236.1v-.5M180.8 236.1v.5"/>
<path d="M181.4 235.6v.5M181.4 234.9h-12.7M181.4 234.9v-.6M181.7 235.4h.1M182 236.1v.5M182 236.5v-.4M192.9 235.6v.5M193.2 235.4h.1M194.1 236.1v-.5M194.1 234.9v-.6M208.1 235.6v.5M208.1 234.9v-.6"/>
<path d="M209 235.4h.1M209.4 236.1v-.5M220.2 236.1v.4M220.2 236.6v-.5M220.6 235.4h.1M220.8 236.1v-.5M220.8 234.9v-.6M221.4 236.6v-.5M222.1 235.6v.5M232.2 236.1v-.5M232.9 236.1v.5M233.5 235.6v.5"/>
<path d="M233.5 234.9h-12.7M233.5 234.9v-.6M233.7 235.4h.1M234.1 236.1v.5M234.1 236.5v-.4M244.9 235.6v.5M245.3 235.4h.1M246.2 236.1v-.5M246.2 234.9v-.6M257.6 236.1v-.5M257.6 235.8v.2M258.8 236.1v.5"/>
<path d="M258.9 234.9h-12.7M283.9 235.9h-.5M284.6 236.6v.5M285.1 234v-.5M285.1 234.1v.4M286.9 236.6v-.5M291 233.9v-.5M291 233.4v.5M291.8 233.4v.5M291.8 233.9v-.5M299.5 236.1v.5M300.8 236.6v-.5"/>
<path d="M300.8 236.1v.5M302.1 236.6v-.5M303.3 236.1v.5M303.3 236.6v-.5M307.2 236.6v.5M307.7 236.6v.5M308.9 236.3l.4 .2M308.9 236.3l-.4 .3M308.9 236.2l-.1 .2M309 236.1l-.1 .2M309 233.9h.5M309 231.2h.5"/>
<path d="M309 235h.5M309 233.4h.5M309.3 233.5h.3M309.3 234v-.5M309.3 234h-.3M309.3 234h.2M309.3 236.1v.5M309.3 236.6v-.5M309.3 236.4l-.2 .3M309.4 236.1l-.1 .4M309.5 234.1h-.5M309.5 234.5h-.5"/>
<path d="M309.5 235.5h-.5M309.5 235h-.5M309.5 231.2h-.5M309.5 234h.4M309.6 233.5h.3M309.6 222.5h.4M309.9 234v-.5M309.9 233.5h.6M309.9 233.5v.5M310 234h-.4M310 232.1h-.4M310 235.4h.5"/>
<path d="M310 234.8h.5M310 222.5h.5M310.5 234h-.6M310.5 233.6h-.5M310.5 234.8h-.5M310.5 235.4h-.5"/>
</g>
<g fill="none" stroke="#000" stroke-width=".31" stroke-dasharray="1.3 .6" stroke-dashoffset=".6">
<path d="M18.9 60h110.5M24.6 59.5h99M39.8 59.5v21.1M49.3 59.8h-30.4M51.2 59.6h45.8M51.2 60h45.8M108.4 59.5v21.1M123.6 59.5h-99M129.4 59.8h-30.5M129.4 60h-110.5M144.6 59.8h11.4M157.3 59.6h1.3"/>
<path d="M191.6 59.6h1.3M209.4 59.6h1.2M243.7 59.6h1.2M246.2 59.8h11.4M32.2 66.4h83.8M38.5 65.1a1.27 1.27 0 0 0 1.3 1.2M38.5 65.1v-3.9M48.7 66.3a1.27 1.27 0 0 0 1.3-1.2M50 61.2v3.9M66.1 70.3v2M67.1 72.3v-2M98.2 65.1a1.27 1.27 0 0 0 1.3 1.2"/>
<path d="M98.2 61.2v3.9M108.4 66.3a1.27 1.27 0 0 0 1.3-1.2M109.7 65.1v-3.9M116 74h-83.8M129.4 60.5h-110.5M129.4 60.1h-110.5M144.6 60.2h11.4M157.3 69.5a1.27 1.27 0 0 1-1.3-1.2M158.6 60.1h-1.3M168.7 65.7a1.27 1.27 0 0 0 1.3 1.3M180.2 67a1.27 1.27 0 0 0 1.2-1.3M180.8 61.8h-11.4"/>
<path d="M182 60.8h38.2M192.9 60.1h-1.3M194.1 68.3a1.27 1.27 0 0 1-1.2 1.2M209.4 69.5a1.27 1.27 0 0 1-1.3-1.2M210.6 60.1h-1.2M220.8 65.7a1.27 1.27 0 0 0 1.3 1.3M221.4 61.8h11.5M232.2 67a1.27 1.27 0 0 0 1.3-1.3M244.9 60.1h-1.2M246.2 60.2h11.4M246.2 68.3a1.27 1.27 0 0 1-1.3 1.2M18.9 80.8h110.5"/>
<path d="M18.9 80.4h110.5M18.9 83.9h110.5M18.9 84h110.5M108.4 80.6h-68.6M129.4 83.9h-110.5M129.4 80.4h-110.5M143.3 82.1a1.27 1.27 0 0 0 1.3 1.3M145.5 85.7v-2M257.6 83.4a1.27 1.27 0 0 0 1.3-1.3M18.9 133h110.5M18.9 132.9h110.5M18.9 143.3h110.5"/>
<path d="M129.4 143.3h-110.5M143.3 147.8v49.6M144 147.8v49.6M283.4 148.3v49.5M309.3 159.7v-24.9M18.9 193.2h110.5M18.9 192.6h110.5M38.6 192.6h1.2M39.8 193.1h-1.2M48.7 192.6h1.3M50 193.1h-1.3M51.3 193h45.7"/>
<path d="M51.3 192.6h45.7M98.2 192.6h1.3M99.5 193.1h-1.3M108.4 192.6h1.3M109.7 193.1h-1.3M129.4 193.2h-110.5M129.4 185.6h-110.5M143.3 197.4v-49.6M283.1 197.8v-49.5M283.4 197.8v-49.5M302.7 193.1h1.3M304 193.6h3.8"/>
<path d="M304 193.1h3.8M304 193.6h-1.3M307.8 193.1h1.3M308.5 186.1v7.6M309 186.1v7.6M309.1 193.6h-1.3M309.6 200.5h-21.1M129.4 233.5h-110.5M129.4 233.6h-110.5M143.3 235.6h1.3M143.4 236.1l1.2-.3M143.4 236.6l1.2-.6"/>
<path d="M144.6 236.1h-1.3M144.6 235.8h11.4M144.6 236h11.4M156 236l1-.6M156 234.3a1.27 1.27 0 0 1 1.3-1.2M157 235.4h11.5M157.3 234.5v-3.8M158.6 229.5a1.27 1.27 0 0 0-1.3 1.2M167.5 233.1a1.27 1.27 0 0 1 1.2 1.2M168.5 235.4l-.4 1.1M169.4 235h11.4M181.4 234.3a1.27 1.27 0 0 1 1.3-1.2"/>
<path d="M181.7 235.4h11.5M182 236.6l-.3-1.2M192.9 230.7a1.27 1.27 0 0 0-1.3-1.2M192.9 230.7v3.8M192.9 233.1a1.27 1.27 0 0 1 1.2 1.2M193.2 235.4l.4 .4 .5 .2M208.1 236l.9-.6M208.1 234.3a1.27 1.27 0 0 1 1.3-1.2M209 235.4h11.6M209.4 230.7v3.8M210.6 229.5a1.27 1.27 0 0 0-1.2 1.2M219.5 233.1a1.27 1.27 0 0 1 1.3 1.2"/>
<path d="M220.6 235.4l-.4 1.1M232.9 235h-11.5M233.5 234.3a1.27 1.27 0 0 1 1.3-1.2M233.7 235.4h11.6M234.1 236.6l-.4-1.2M244.9 230.7a1.27 1.27 0 0 0-1.2-1.2M244.9 234.5v-3.8M244.9 233.1a1.27 1.27 0 0 1 1.3 1.2M245.3 235.4l.3 .4 .6 .2M246.2 236h11.4M246.2 235.8h11.4M257.6 235.6h1.3"/>
<path d="M257.6 236l1.2 .6M257.6 235.8l1.2 .3M258.9 236.1h-1.3M309.3 232.6v-24.9"/>
</g>
<g fill="none" stroke="#000" stroke-width=".31" stroke-dasharray="1.3 .6" stroke-dashoffset=".5">
<path d="M37.5 60h13.5M97.2 60h13.5M156 59.8l1-.2M193.2 59.6l.9 .2M208.1 59.8l.9-.2M245.2 59.6l1 .2M29.7 68.9a2.54 2.54 0 0 1 2.5-2.5M32.2 74a2.54 2.54 0 0 1-2.5-2.6M50.1 60.5h48M57.1 73.3h4M57.1 69.3v4M59.6 69.8h-1"/>
<path d="M61.1 69.3h-4M61.1 73.3v-4M66.1 72.3h1M67.1 70.3h-1M72.1 73.3h4M72.1 69.3v4M74.6 69.8h-1M76.1 69.3h-4M76.1 73.3v-4M87.1 73.3h4M87.1 69.3v4M89.6 69.8h-1"/>
<path d="M91.1 69.3h-4M91.1 73.3v-4M105.9 78.1a5.1 5.1 0 0 0 5 5.1M116 66.4a2.54 2.54 0 0 1 2.6 2.5M118.6 71.4a2.54 2.54 0 0 1-2.6 2.6M156 60.2l1-.1M168.5 60.1l-.4 .2v.5M168.7 65.7v-5.9M181.4 65.7v-5.9M182 60.8v-.6l-.3-.1M193.2 60.1l.9 .1M208.1 60.2l.9-.1"/>
<path d="M220.6 60.1l-.4 .2v.5M220.8 65.7v-5.9M233.5 65.7v-5.9M234.1 60.8v-.6l-.4-.1M245.2 60.1l1 .1M37.3 83.2a5.1 5.1 0 0 0 5.1-5.1M309.5 134v99.4M160.6 150.4a2.54 2.54 0 0 0-2.5-2.6M240.5 159.9a2.54 2.54 0 0 1 2.5 2.5M285.1 146.6v11.8M159.2 162.4a2.54 2.54 0 0 1 2.5-2.5M37.5 192.6h1.1"/>
<path d="M38.6 193.1h-1.1M50 192.6h1M51 193.1h-1M97.2 192.6h1M98.2 193.1h-1M109.7 192.6h1M110.7 193.1h-1M158.1 197.4a2.54 2.54 0 0 0 2.5-2.6M161.7 185.3a2.54 2.54 0 0 1-2.5-2.5M243 182.8a2.54 2.54 0 0 1-2.5 2.5M285.1 187.8v11.7M288.2 193.7v-49.9"/>
<path d="M288.7 193.7v-49.9M295.7 199.8h4M44.9 205.5a2.54 2.54 0 0 1 2.5-2.6M61.4 202.9a2.54 2.54 0 0 1 2.6 2.6M64 219.4a2.54 2.54 0 0 1-2.6 2.6M172 205.8a2.54 2.54 0 0 1 2.6-2.6M188.3 203.2a2.54 2.54 0 0 1 2.5 2.6M190.8 219.5a2.54 2.54 0 0 1-2.5 2.5M296.9 200h1M298 200h.9M47.4 222a2.54 2.54 0 0 1-2.5-2.6M156 235.8l1-.4"/>
<path d="M157.3 234.5l-.3 .9M168.5 235.4l.9-.4M174.6 222a2.54 2.54 0 0 1-2.6-2.5M180.8 235l.9 .4M193.2 235.4l.9 .4M193.2 235.4l-.3-.9M208.1 235.8l.9-.4M209.4 234.5l-.4 .9M220.6 235.4l.8-.4M232.9 235l.8 .4M245.3 235.4l.9 .4M245.3 235.4l-.4-.9"/>
<path d="M309.5 233.4v-99.4"/>
</g>
<g fill="none" stroke="#000" stroke-width=".31" stroke-dasharray="1.3 .6" stroke-dashoffset=".4">
<path d="M18.9 59.8v23.4M130.2 59.8v23.4M130.7 59.8v23.4M156 59.1v.7M168.7 59.8v-.7M181.4 59.1v.7M194.1 59.8v-.7M208.1 59.1v.7M220.8 59.8v-.7M233.5 59.1v.7M246.2 59.8v-.7M18.9 60.5h19.5"/>
<path d="M42.4 78.1v-.8M49.1 76.3h50M49.1 66.3v.9M49.1 75.4v.9M57.4 71.1h.9M58.1 71.2h-.7M58.8 70v.8M59.4 70.8v-.8M59.9 71.1h.9M60.9 71.2h-.8M72.4 71.1h.9M73.1 71.2h-.7"/>
<path d="M73.8 70v.8M74.4 70.8v-.8M74.9 71.1h.9M75.9 71.2h-.8M78.6 72.2h.8M79.4 70.4h-.8M83.8 72.2h.8M84.6 70.4h-.8M87.4 71.1h.9M88.1 71.2h-.7M88.8 70v.8M89.4 70.8v-.8"/>
<path d="M89.9 71.1h.9M90.9 71.2h-.8M99.1 66.3h-50M99.1 76.3v-.9M99.1 67.2v-.9M105.9 77.3v.8M109.8 60.5h19.6M17.5 83.2v-23.4M18 83.2v-23.4M129.4 83.2v-23.4M285.9 133.9h23.4M309.3 134.8h-23.4"/>
<path d="M283.1 148.3h-.7M288.7 143.3l-.5 .5M309.6 143.8l-.5-.5M18.9 193.2h19.6M38.5 193.2l.7-.3M49.3 192.9l.8 .3M50.1 193.2h48M98.1 193.2l.8-.3M109 192.9l.8 .3M109.8 193.2h19.6M282.4 197.8h.7M288.2 193.7l.5 .4"/>
<path d="M308.5 194.1l.5-.4M309.3 198.2v-29M172 205.8v13.7M188.3 203.2h-13.7M190.8 219.5v-13.7M292.7 200.3h.9M301.9 200.3h.8M156 234.9v.7M168.5 235.4l-.4 .7M168.7 235.6v-.7M174.6 222h13.7M181.4 234.9v.7"/>
<path d="M182 236.1l-.3-.7M194.1 235.6v-.7M208.1 234.9v.7M220.6 235.4l-.4 .7M220.8 235.6v-.7M233.5 234.9v.7M234.1 236.1l-.4-.7M246.2 235.6v-.7M285.9 232.6h23.4M309.3 233.5h-23.4"/>
</g>
<g fill="none" stroke="#000" stroke-width=".31" stroke-dasharray="1.3 .6" stroke-dashoffset="1">
<path d="M60.1 72.4h-1.9M75.1 72.4h-1.9M90.1 72.4h-1.9M58.2 199.5h1.9M60.1 199.6h-1.9M73.2 199.5h1.9M75.1 199.6h-1.9M88.2 199.5h1.9M90.1 199.6h-1.9M281.9 198.3h2M48.7 231.6v1.9M61.4 233.5v-1.9"/>
<path d="M86.8 231.6v1.9M99.5 233.5v-1.9"/>
</g>
<path d="M130.8 132.9v100.7M309.6 133.4v100.6M17.4 233.6v-100.7" fill="none" stroke="#000" stroke-width=".31" stroke-dasharray="1.3 .6" stroke-dashoffset="-.2"/>
<g fill="none" stroke="#000" stroke-width=".31" stroke-dasharray="1.3 .6" stroke-dashoffset=".2">
<path d="M17.4 59.5h113.4M17.4 59.5v23.7M130.8 59.5v23.7M43.6 75.8a5.6 5.6 0 0 0 5-8.1 5.6 5.6 0 0 0-9.4-.9 5.6 5.6 0 0 0 3.4 8.9l1 .1M50.9 69a.9 .9 0 0 0 .9-.9 .9 .9 0 0 0-.9-.9M50.9 73.3a.9 .9 0 0 0 .9-.9 .9 .9 0 0 0-.9-.9M50.9 71.1a.9 .9 0 0 0 .9-.9 .9 .9 0 0 0-.9-.9M50.9 75.4a.9 .9 0 0 0 .9-.9 .9 .9 0 0 0-.9-.9M58.9 75.8a5.6 5.6 0 0 0 5-8.1 5.6 5.6 0 0 0-9.5-.9 5.6 5.6 0 0 0 3.4 8.9l1.1 .1M74.1 75.8a5.6 5.6 0 0 0 5-8.1 5.6 5.6 0 0 0-9.4-.9 5.6 5.6 0 0 0 3.4 8.9l1 .1M89.3 75.8a5.6 5.6 0 0 0 5.1-8.1 5.6 5.6 0 0 0-9.5-.9 5.6 5.6 0 0 0 3.4 8.9l1 .1M97.3 69a.9 .9 0 0 1-.9-.9 .9 .9 0 0 1 .9-.9"/>
<path d="M97.3 71.1a.9 .9 0 0 1-.9-.9 .9 .9 0 0 1 .9-.9M97.3 73.3a.9 .9 0 0 1-.9-.9 .9 .9 0 0 1 .9-.9M97.3 75.4a.9 .9 0 0 1-.9-.9 .9 .9 0 0 1 .9-.9M104.6 75.8a5.6 5.6 0 0 0 5-8.1 5.6 5.6 0 0 0-9.5-.9 5.6 5.6 0 0 0 3.5 8.9l1 .1M156 68.3v-8.5M194.1 68.3v-8.5M208.1 68.3v-8.5M246.2 68.3v-8.5M17.4 83.2v-23.7M130.8 83.2v-23.7M17.4 132.9h113.4M285.9 134h23.6"/>
<path d="M309.5 134h-23.6M130.8 233.6h-113.4M285.9 233.4h23.6M309.5 233.4h-23.6"/>
</g>
<path d="M59.1 73.1a1.75 1.75 0 0 0 1.6-2.5 1.75 1.75 0 0 0-2.9-.5 1.75 1.75 0 0 0 .7 2.9l.6 .1M74.1 73.1a1.75 1.75 0 0 0 1.6-2.5 1.75 1.75 0 0 0-2.9-.5 1.75 1.75 0 0 0 .7 2.9l.6 .1M89.1 69.6a1.75 1.75 0 0 0-1.6 2.4 1.75 1.75 0 0 0 2.9 .5 1.75 1.75 0 0 0-.7-2.8l-.6-.1M259.3 84.1h-113.8M145.5 157.9h113.8M259.3 147.2h-113.8M259.3 145.7h-113.8M145.5 198h113.8M145.5 199.5h113.8M259.3 187.3h-113.8" fill="none" stroke="#000" stroke-width=".31" stroke-dasharray="1.3 .6" stroke-dashoffset="-.1"/>
<path d="M150.3 87.2v-3M150.3 87.2h-4.8M158.1 87.1h-12.6M158.1 86.7h-12.6M251.9 87.2v-3M258.9 83.7h-113.4M158.1 147.8h-12.6M258.9 145.2h-113.4M258.9 147.2h-113.4M145.5 197.4h12.6M145.5 200h113.4M145.5 198h113.4" fill="none" stroke="#000" stroke-width=".31" stroke-dasharray="1.3 .6" stroke-dashoffset=".1"/>
<path d="M257.6 59.8l.8 .3 .4 .7M143.4 60.8l.6-.8 .6-.2M309.1 143.8v49.3" fill="none" stroke="#000" stroke-width=".31" stroke-dasharray="1.3 .6" stroke-dashoffset=".8"/>
<g fill="none" stroke="#000" stroke-width=".31" stroke-dasharray="1.3 .6" stroke-dashoffset=".9">
<path d="M37.5 60a1.27 1.27 0 0 1 1 1.2M97.2 60a1.27 1.27 0 0 1 1 1.2M49.1 69h1.8M49.1 67.2v1.8M49.1 73.3h1.8M49.1 71.5v1.8M49.1 71.1h1.8M49.1 69.3v1.8M49.1 75.4h1.8M49.1 73.6v1.8M50 61.2a1.27 1.27 0 0 1 1-1.2M50.9 67.2h-1.8"/>
<path d="M50.9 71.5h-1.8M50.9 69.3h-1.8M50.9 73.6h-1.8M78.6 70.4v1.8M79.4 72.2v-1.8M83.8 70.4v1.8M84.6 72.2v-1.8M97.3 67.2h1.8M97.3 69.3h1.8M97.3 71.5h1.8M97.3 73.6h1.8M99.1 69h-1.8"/>
<path d="M99.1 67.2v1.8M99.1 71.1h-1.8M99.1 69.3v1.8M99.1 73.3h-1.8M99.1 71.5v1.8M99.1 75.4h-1.8M99.1 73.6v1.8M109.7 61.2a1.27 1.27 0 0 1 1-1.2M169.4 61.8a1.27 1.27 0 0 1-1.3-1M182 60.8a1.27 1.27 0 0 1-1.2 1M221.4 61.8a1.27 1.27 0 0 1-1.2-1M234.1 60.8a1.27 1.27 0 0 1-1.2 1"/>
<path d="M293.6 200.3h1.8M295.4 200.2h-1.8M295.8 200.3h1.8M297.6 200.2h-1.8M297.9 200.3h1.8M299.7 200.2h-1.8M300.1 200.3h1.8M301.9 200.2h-1.8"/>
</g>
<g fill="none" stroke="#000" stroke-width=".31" stroke-dasharray="1.3 .6" stroke-dashoffset=".7">
<path d="M168.5 59.6l-.4 .3v.9M220.6 59.6l-.4 .3v.9M39.2 61.8l-.7-.2-.5-.6M50.5 61l-.5 .6-.7 .2M58.4 71.8h1.4M73.4 71.8h1.4M88.4 71.8h1.4M98.9 61.8l-.7-.2-.5-.6M110.2 61l-.5 .6-.7 .2M143.4 60.8h24.7M143.4 60.8l.6-.5 .6-.1M182 60.8v-.9l-.3-.3"/>
<path d="M234.1 60.8v-.9l-.4-.3M234.1 60.8h24.7M257.6 60.2l.8 .1 .4 .5M259.3 87.2h-7.4"/>
</g>
<text font-size="5.4" x="170.4" y="267.3">ME 430 - SPRING 20</text>
<g font-size="4.2">
<text x="366.8" y="29.3">2 : 3 SCALE</text>
<text x="261.9" y="30.9">4</text>
<text x="131.5" y="110">3</text>
<text x="230.3" y="113.6">1</text>
<text x="377.8" y="144.8">2</text>
<text x="323.4" y="210.4">ITEM NO.</text>
<text x="342.5" y="210.4">PART NUMBER</text>
<text x="375" y="210.4">DESCRIPTION</text>
<text x="408.9" y="210.4">QTY.</text>
<text x="331.2" y="217.8">1</text>
<text x="342.5" y="217.8">111100</text>
<text x="380.7" y="217.8">SHEATH</text>
<text x="412.3" y="217.8">1</text>
<text x="331.2" y="225.1">2</text>
<text x="342.5" y="225.1">111200</text>
<text x="382.5" y="225.1">FILTER</text>
<text x="412.3" y="225.1">1</text>
<text x="331.2" y="232.4">3</text>
<text x="342.5" y="232.4">111300</text>
<text x="383.9" y="232.4">BOX</text>
<text x="412.3" y="232.4">1</text>
<text x="331.2" y="239.8">4</text>
<text x="342.5" y="239.8">111310</text>
<text x="371.7" y="239.8">TEST-TUBE STAND</text>
<text x="412.3" y="239.8">1</text>
<text x="32.8" y="251.8">5</text>
<text x="117.1" y="251.8">6</text>
<text x="331.2" y="247.1">5</text>
<text x="342.5" y="247.1">111321</text>
<text x="383.5" y="247.1">LEDS</text>
<text x="412.3" y="247.1">1</text>
<text x="331.2" y="254.4">6</text>
<text x="342.5" y="254.4">111324</text>
<text x="380" y="254.4">BATTERY</text>
<text x="412.3" y="254.4">1</text>
</g>
<text font-size="3.8" x="21.6" y="276.3">SOLIDWORKS Educational Product. For Instructional Use Only.</text>
<g font-size="3.7">
<text x="165.5" y="261.1">Cal Poly Mechanical Engineering</text>
<text x="228.6" y="261.1">PN 100000</text>
<text x="258.5" y="261.1">Title: ILLUMINATOR ASSEMBLY</text>
<text x="358.1" y="261.1">Drwn. By: EMRAN BARYAL</text>
<text x="228.6" y="267.5">Dwg. #: 1</text>
<text x="258.7" y="267.5">Date: 5/28/2020</text>
<text x="310.3" y="267.5">Scale:1:1</text>
<text x="358.1" y="267.5">Chkd. By: ME STAFF</text>
</g>
</svg>
